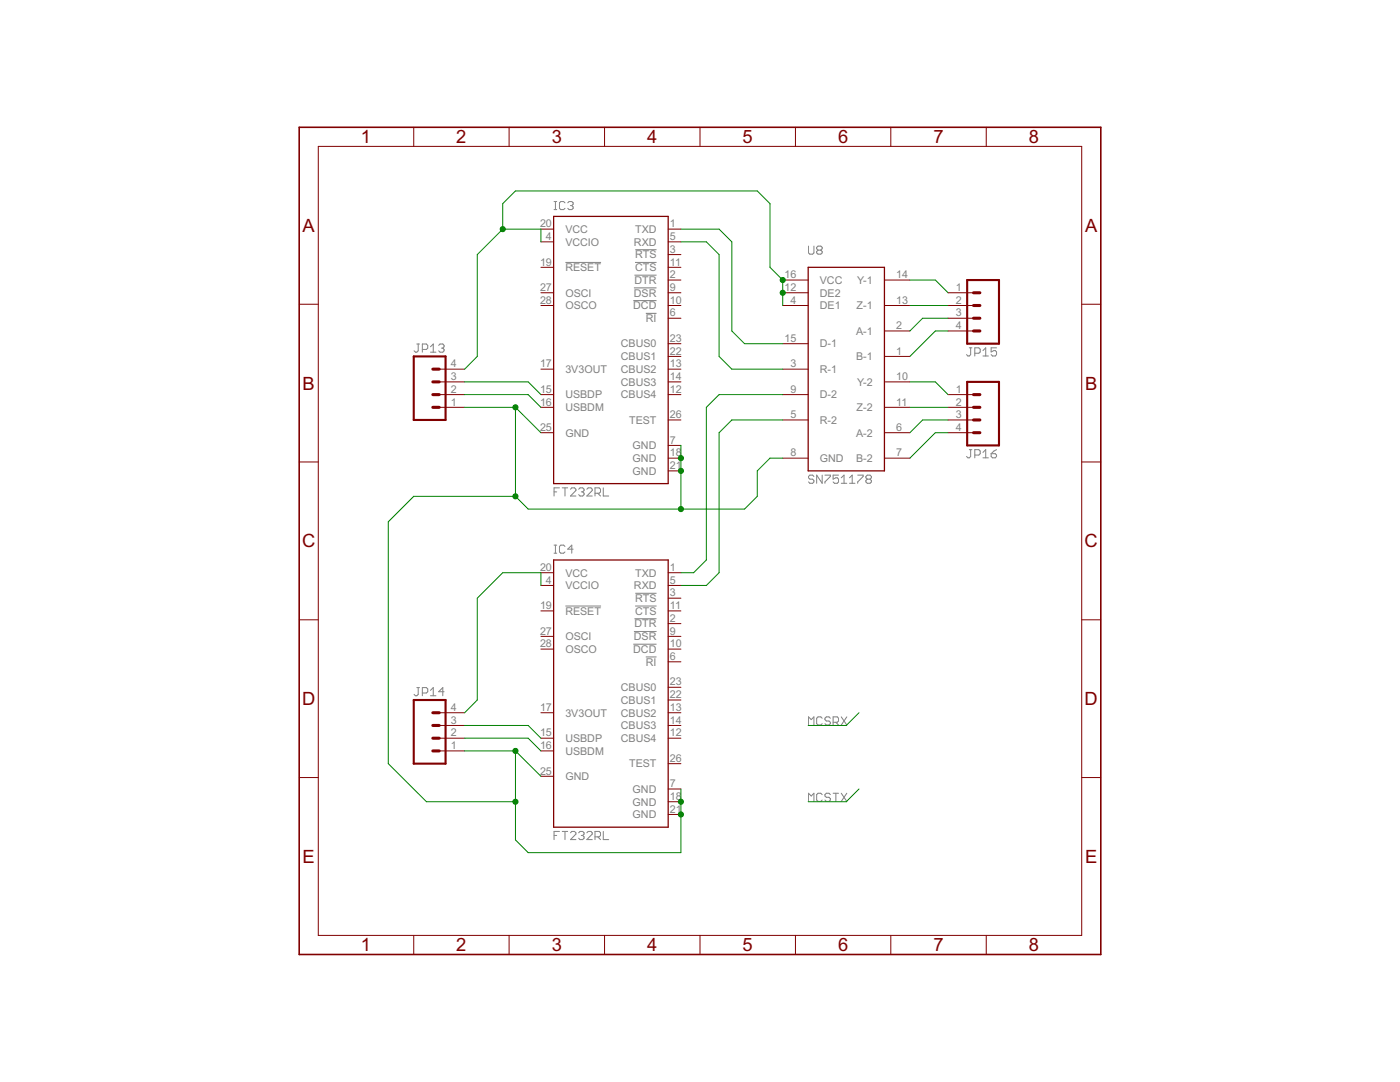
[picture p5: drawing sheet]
<svg xmlns="http://www.w3.org/2000/svg" width="279mm" height="216mm" viewBox="0 0 279 216" stroke-linecap="round" stroke-linejoin="round" font-family="sans-serif">
<g fill="none" stroke="#808080" stroke-width=".2">
<path d="M110.6 41.8h.5M110.6 40.2h.5M110.8 40.2v1.6M112.8 40.5l-.3-.3h-.6l-.2 .3v1.1l.2 .2h.6l.3-.2M112.8 52.4h7.2M113.3 40.5l.3-.3h.5l.3 .3v.2l-.3 .3M113.8 41h.3M114.1 41l.3 .3v.3l-.3 .2h-.5l-.3-.2M126.4 60h4.6M126.5 57.4h4.5M126.6 54.9h4.4M126.7 52.4h4.3"/>
<path d="M126.8 49.8h4.2M161.4 49.1v1.4l.2 .2h.6l.2-.2v-1.4M163.3 49.9l-.3 .3v.3l.3 .2h.5l.3-.2v-.3l-.3-.3M163.3 49.9l-.3-.3v-.2l.3-.3h.5l.3 .3v.2l-.3 .3M163.3 49.9h.5M83.2 68.6h.5M83.5 68.6v1.4l-.3 .3h-.3l-.3-.3M84.3 69.7h.8l.3-.2v-.6l-.3-.3h-.8v1.7M85.9 70.3h1.1M85.9 69.2l.6-.6v1.7M87.5 68.9l.3-.3h.6l.2 .3v.3l-.2 .3M88.1 69.5h.3"/>
<path d="M88.4 69.5l.2 .2v.3l-.2 .3h-.6l-.3-.3M128.9 62.5h2.1M193.4 69.4h.6M193.7 69.4v1.4l-.3 .2h-.2l-.3-.2M194.5 70.5h.8l.3-.3v-.5l-.3-.3h-.8v1.6M196.2 71h1.1M196.2 70l.5-.6v1.6M198.9 69.4h-1.1v.8l.6-.2h.2l.3 .2v.6l-.3 .2h-.5l-.3-.2M110.6 98.1h.5M111.7 97.3h-1.1v1.7M112.2 97.3h1.1M112.8 97.3v1.7"/>
<path d="M113.9 97.6l.2-.3h.6l.2 .3v.3l-1 1.1h1M115.5 97.6l.3-.3h.5l.3 .3v.3l-.3 .2M116 98.1h.3M116.3 98.1l.3 .3v.3l-.3 .3h-.5l-.3-.3M117.1 97.6l.3-.3h.5l.3 .3v.3l-1.1 1.1h1.1M118.7 98.4h.9l.2-.3v-.5l-.2-.3h-.9v1.7M119.3 98.4l.5 .6M120.4 97.3v1.7h1.1M162.4 95.1l-.2-.3h-.6l-.2 .3v.2l.2 .3h.6l.2 .3v.3l-.2 .2h-.6l-.2-.2M164.1 94.8v1.6l-1.1-1.6v1.6M164.6 94.8h1.1v.3l-1.1 1.1v.2M167.3 94.8h-1v.8l.5-.3h.3l.2 .3v.6l-.2 .2h-.6l-.2-.2"/>
<path d="M167.9 96.4h1.1M167.9 95.3l.5-.5v1.6M169.5 96.4h1.1M169.5 95.3l.6-.5v1.6M171.2 94.8h1.1v.3l-1.1 1.1v.2M173.1 95.6l-.3-.3v-.2l.3-.3h.5l.3 .3v.2l-.3 .3M173.1 95.6h.5M173.1 95.6l-.3 .3v.3l.3 .2h.5l.3-.2v-.3l-.3-.3M193.4 89.7h.6M193.7 89.7v1.4l-.3 .3h-.2l-.3-.3M194.5 90.8h.8l.3-.3v-.5l-.3-.3h-.8v1.7M196.2 90.3l.5-.6v1.7"/>
<path d="M196.2 91.4h1.1M197.8 90.5h.8l.3 .3v.3l-.3 .3h-.5l-.3-.3zM198.9 89.7l-1.1 .8M110.6 110.4h.5M110.6 108.8h.5M110.8 108.8v1.6M112.8 109l-.3-.2h-.6l-.2 .2v1.1l.2 .3h.6l.3-.3M114.4 109.6h-1.1l.8-.8v1.6M126.8 118.4h4.2M83.2 137.2h.5M83.5 137.2v1.4l-.3 .2h-.3l-.3-.2M84.3 138.3h.8l.3-.3v-.5l-.3-.3h-.8v1.6"/>
<path d="M85.9 137.8l.6-.6v1.6M85.9 138.8h1.1M88.6 138h-1.1l.9-.8v1.6M112.8 120.9h7.2M126.4 128.5h4.6M126.5 126h4.5M126.6 123.5h4.4M126.7 120.9h4.3M128.9 131.1h2.1M161.4 144.7v-1.7l.5 .6 .5-.6v1.7M161.4 159.9v-1.6l.5 .5 .5-.5v1.6M164.1 143.3l-.3-.3h-.5l-.3 .3v1.1l.3 .3h.5l.3-.3"/>
<path d="M164.1 158.6l-.3-.3h-.5l-.3 .3v1l.3 .3h.5l.3-.3M165.7 143.3l-.3-.3h-.5l-.3 .3v.3l.3 .3h.5l.3 .2v.3l-.3 .3h-.5l-.3-.3M165.7 158.6l-.3-.3h-.5l-.3 .3v.2l.3 .3h.5l.3 .3v.2l-.3 .3h-.5l-.3-.3M166.3 144.1h.8l.2-.2v-.6l-.2-.3h-.8v1.7M166.3 158.3h1M166.8 144.1l.5 .6M166.8 158.3v1.6M167.9 143l1.1 1.7M167.9 158.3l1.1 1.6M169 143l-1.1 1.7M169 158.3l-1.1 1.6M110.6 166.7h.5"/>
<path d="M111.7 165.9h-1.1v1.6M112.2 165.9h1.1M112.8 165.9v1.6M113.9 166.2l.2-.3h.6l.2 .3v.2l-1 1.1h1M115.5 166.2l.3-.3h.5l.3 .3v.2l-.3 .3M116 166.7h.3M116.3 166.7l.3 .3v.3l-.3 .2h-.5l-.3-.2M117.1 166.2l.3-.3h.5l.3 .3v.2l-1.1 1.1h1.1M118.7 167h.9l.2-.3v-.5l-.2-.3h-.9v1.6M119.3 167l.5 .5M120.4 165.9v1.6h1.1"/>
</g>
<path d="M59.7 25.4h160v165.1h-160z" fill="none" stroke="#800000" stroke-width=".32"/>
<g fill="none" stroke="#800000" stroke-width=".2">
<path d="M63.5 29.2h152.4v157.4h-152.4zM82.6 25.4v3.8M101.6 25.4v3.8M120.6 25.4v3.8M139.7 25.4v3.8M158.7 25.4v3.8M177.8 25.4v3.8M196.8 25.4v3.8M107.9 45.7h2.6M107.9 58.4h2.6M107.9 48.3h2.6M107.9 53.3h2.6"/>
<path d="M133.3 45.7h2.6M133.3 58.4h2.6M133.3 48.3h2.6M133.3 50.8h2.6M133.3 53.3h2.6M133.3 55.9h2.6M156.2 58.4h5.1M156.2 55.9h5.1M176.5 55.9h5.1M189.2 58.4h5.1M59.7 60.7h3.8M87.7 73.7h5"/>
<path d="M87.7 78.7h5M87.7 76.2h5M107.9 73.7h2.6M107.9 78.7h2.6M107.9 61h2.6M133.3 73.7h2.6M133.3 78.7h2.6M133.3 61h2.6M133.3 63.5h2.6M133.3 68.6h2.6M133.3 71.1h2.6M133.3 76.2h2.6"/>
<path d="M156.2 73.7h5.1M156.2 78.7h5.1M156.2 61h5.1M156.2 68.6h5.1M176.5 61h5.1M176.5 71.1h5.1M176.5 76.2h5.1M176.5 66h5.1M189.2 78.7h5.1M189.2 61h5.1M189.2 63.5h5.1M189.2 66h5.1"/>
<path d="M215.9 60.7h3.8M59.7 92.2h3.8M87.7 81.3h5M107.9 81.3h2.6M107.9 86.3h2.6M133.3 88.9h2.6M133.3 91.4h2.6M133.3 83.8h2.6M133.3 94h2.6M156.2 91.4h5.1M156.2 83.8h5.1M176.5 81.3h5.1"/>
<path d="M176.5 86.3h5.1M176.5 91.4h5.1M189.2 81.3h5.1M189.2 86.3h5.1M189.2 83.8h5.1M215.9 92.2h3.8M107.9 114.3h2.6M107.9 116.8h2.6M133.3 114.3h2.6M133.3 116.8h2.6M133.3 119.4h2.6M59.7 123.7h3.8"/>
<path d="M107.9 129.5h2.6M107.9 127h2.6M107.9 121.9h2.6M133.3 129.5h2.6M133.3 127h2.6M133.3 121.9h2.6M133.3 124.4h2.6M133.3 132.1h2.6M133.3 137.1h2.6M133.3 139.7h2.6M215.9 123.7h3.8M59.7 155.2h3.8"/>
<path d="M87.7 142.2h5M87.7 147.3h5M87.7 149.8h5M87.7 144.8h5M107.9 142.2h2.6M107.9 147.3h2.6M107.9 149.8h2.6M107.9 154.9h2.6M133.3 142.2h2.6M133.3 147.3h2.6M133.3 157.4h2.6M133.3 144.8h2.6"/>
<path d="M133.3 160h2.6M133.3 152.4h2.6M215.9 155.2h3.8M133.3 162.5h2.6M82.6 186.6v3.9M101.6 186.6v3.9M120.6 186.6v3.9M139.7 186.6v3.9M158.7 186.6v3.9M177.8 186.6v3.9M196.8 186.6v3.9"/>
</g>
<path d="M110.5 43.2h22.8v53.3h-22.8zM161.3 53.3h15.2v40.7h-15.2zM110.5 111.7h22.8v53.4h-22.8z" fill="none" stroke="#800000" stroke-width=".25"/>
<path d="M193 55.9h6.4v12.7h-6.4zM82.6 71.1h6.3v12.7h-6.3zM193 76.2h6.4v12.7h-6.4zM82.6 139.7h6.3v12.7h-6.3z" fill="none" stroke="#800000" stroke-width=".42"/>
<g fill="none" stroke="#800000" stroke-width=".61">
<path d="M194.3 58.4h1.3M86.4 76.2h1.3M86.4 78.7h1.3M86.4 73.7h1.3M194.3 78.7h1.3M194.3 63.5h1.3M194.3 61h1.3M194.3 66h1.3M86.4 81.3h1.3M194.3 81.3h1.3M194.3 83.8h1.3M194.3 86.3h1.3"/>
<path d="M86.4 144.8h1.3M86.4 147.3h1.3M86.4 149.8h1.3M86.4 142.2h1.3"/>
</g>
<g fill="none" stroke="#008000" stroke-width=".2">
<path d="M100.3 45.7h7.6v2.6M100.3 45.7l-5.1 5.1v20.3l-2.5 2.6M100.3 45.7v-5.1l2.6-2.5h48.2l2.6 2.5v12.7l2.5 2.6v5.1M135.9 45.7h7.6l2.5 2.6v17.7l2.6 2.6h7.6M135.9 48.3h5.1l2.5 2.5v20.3l2.5 2.6h10.2M181.6 55.9h5.1l2.5 2.5M92.7 76.2h12.7l2.5 2.5M92.7 78.7h12.7l2.5 2.6M156.2 78.7h-12.7l-2.5 2.6v30.4l-2.6 2.6h-2.5M181.6 76.2h5.1l2.5 2.5M181.6 61h7.6M189.2 66h-2.5l-5.1 5.1"/>
<path d="M189.2 63.5h-5.1l-2.5 2.5M92.7 81.3h10.2M102.9 81.3v17.7M102.9 99h-20.3l-5.1 5.1v48.3l7.6 7.6h17.8M102.9 81.3l5 5M135.9 88.9v12.7M156.2 83.8h-10.2l-2.5 2.5v28l-2.5 2.5h-5.1M156.2 91.4h-2.5l-2.6 2.6v5l-2.5 2.6h-43.2l-2.5-2.6M181.6 81.3h7.6M189.2 83.8h-5.1l-2.5 2.5M189.2 86.3h-2.5l-5.1 5.1M107.9 116.8v-2.5h-7.6l-5.1 5.1v20.3l-2.5 2.5"/>
<path d="M92.7 144.8h12.7l2.5 2.5M92.7 147.3h12.7l2.5 2.5M92.7 149.8h10.2M102.9 149.8l5 5.1M102.9 149.8v17.8l2.5 2.5h30.5v-12.7M171.4 142.2l-2.5 2.6h-7.6M171.4 157.4l-2.5 2.6h-7.6"/>
</g>
<g fill="#008000" stroke="#008000" stroke-width=".2">
<circle cx="100.3" cy="45.7" r=".51"/>
<circle cx="156.2" cy="55.9" r=".51"/>
<circle cx="156.2" cy="58.4" r=".51"/>
<circle cx="102.9" cy="149.8" r=".51"/>
<circle cx="135.9" cy="162.5" r=".51"/>
<circle cx="135.9" cy="160" r=".51"/>
<circle cx="102.9" cy="81.3" r=".51"/>
<circle cx="135.9" cy="94" r=".51"/>
<circle cx="135.9" cy="91.4" r=".51"/>
<circle cx="102.9" cy="99" r=".51"/>
<circle cx="102.9" cy="160" r=".51"/>
<circle cx="135.9" cy="101.6" r=".51"/>
</g>
<g font-size="4.1" fill="#800000">
<text x="72" y="28.6">1</text>
<text x="91.1" y="28.6">2</text>
<text x="110.1" y="28.6">3</text>
<text x="129.2" y="28.6">4</text>
<text x="148.2" y="28.6">5</text>
<text x="167.2" y="28.6">6</text>
<text x="186.3" y="28.6">7</text>
<text x="205.3" y="28.6">8</text>
<text x="60.4" y="46.2">A</text>
<text x="216.5" y="46.2">A</text>
<text x="60.4" y="77.7">B</text>
<text x="216.5" y="77.7">B</text>
<text x="60.3" y="109.2">C</text>
<text x="216.4" y="109.2">C</text>
<text x="60.3" y="140.7">D</text>
<text x="216.4" y="140.7">D</text>
<text x="60.4" y="172.2">E</text>
<text x="216.5" y="172.2">E</text>
<text x="72" y="189.8">1</text>
<text x="91.1" y="189.8">2</text>
<text x="110.1" y="189.8">3</text>
<text x="129.2" y="189.8">4</text>
<text x="148.2" y="189.8">5</text>
<text x="167.2" y="189.8">6</text>
<text x="186.3" y="189.8">7</text>
<text x="205.3" y="189.8">8</text>
</g>
<g font-size="2.4" fill="#808080">
<text x="107.8" y="45.4">20</text>
<text x="109" y="47.9">4</text>
<text x="112.8" y="46.5">VCC</text>
<text x="126.8" y="46.5">TXD</text>
<text x="133.7" y="45.4">1</text>
<text x="133.7" y="47.9">5</text>
<text x="107.8" y="53">19</text>
<text x="112.8" y="49">VCCIO</text>
<text x="126.5" y="49">RXD</text>
<text x="126.8" y="51.6">RTS</text>
<text x="133.7" y="50.4">3</text>
<text x="133.7" y="53">11</text>
<text x="107.8" y="58.1">27</text>
<text x="112.8" y="59.2">OSCI</text>
<text x="112.8" y="54.1">RESET</text>
<text x="126.5" y="59.2">DSR</text>
<text x="126.6" y="56.6">DTR</text>
<text x="126.7" y="54.1">CTS</text>
<text x="133.7" y="55.5">2</text>
<text x="133.7" y="58.1">9</text>
<text x="156.6" y="55.5">16</text>
<text x="156.6" y="58.1">12</text>
<text x="163.6" y="56.6">VCC</text>
<text x="163.6" y="59.2">DE2</text>
<text x="171.1" y="56.6">Y-1</text>
<text x="178.9" y="55.5">14</text>
<text x="190.8" y="58.1">1</text>
<text x="107.8" y="60.6">28</text>
<text x="112.8" y="61.7">OSCO</text>
<text x="126.4" y="61.7">DCD</text>
<text x="128.9" y="64.3">RI</text>
<text x="133.7" y="60.6">10</text>
<text x="133.7" y="63.1">6</text>
<text x="157.8" y="60.6">4</text>
<text x="163.6" y="61.7">DE1</text>
<text x="171" y="61.7">Z-1</text>
<text x="178.9" y="60.6">13</text>
<text x="178.9" y="65.7">2</text>
<text x="190.8" y="60.6">2</text>
<text x="190.8" y="63.1">3</text>
<text x="190.8" y="65.7">4</text>
<text x="123.9" y="69.3">CBUS0</text>
<text x="123.9" y="71.9">CBUS1</text>
<text x="133.7" y="68.2">23</text>
<text x="133.7" y="70.8">22</text>
<text x="156.6" y="68.2">15</text>
<text x="163.6" y="69.3">D-1</text>
<text x="170.9" y="66.8">A-1</text>
<text x="170.9" y="71.9">B-1</text>
<text x="178.9" y="70.8">1</text>
<text x="90" y="75.8">3</text>
<text x="90" y="73.3">4</text>
<text x="107.8" y="73.3">17</text>
<text x="112.8" y="74.4">3V3OUT</text>
<text x="123.9" y="74.4">CBUS2</text>
<text x="123.9" y="77">CBUS3</text>
<text x="133.7" y="73.3">13</text>
<text x="133.7" y="75.8">14</text>
<text x="157.8" y="73.3">3</text>
<text x="163.6" y="74.4">R-1</text>
<text x="171.1" y="77">Y-2</text>
<text x="178.9" y="75.8">10</text>
<text x="90" y="80.9">1</text>
<text x="90" y="78.4">2</text>
<text x="107.8" y="78.4">15</text>
<text x="107.8" y="80.9">16</text>
<text x="112.8" y="79.5">USBDP</text>
<text x="112.8" y="82">USBDM</text>
<text x="123.9" y="79.5">CBUS4</text>
<text x="133.7" y="78.4">12</text>
<text x="133.7" y="83.5">26</text>
<text x="157.8" y="78.4">9</text>
<text x="157.8" y="83.5">5</text>
<text x="163.6" y="79.5">D-2</text>
<text x="171" y="82">Z-2</text>
<text x="178.9" y="80.9">11</text>
<text x="190.8" y="78.4">1</text>
<text x="190.8" y="80.9">2</text>
<text x="190.8" y="83.5">3</text>
<text x="107.8" y="86">25</text>
<text x="112.8" y="87.1">GND</text>
<text x="125.6" y="84.6">TEST</text>
<text x="126.2" y="89.6">GND</text>
<text x="133.7" y="88.5">7</text>
<text x="163.6" y="84.6">R-2</text>
<text x="170.9" y="87.1">A-2</text>
<text x="178.9" y="86">6</text>
<text x="190.8" y="86">4</text>
<text x="126.2" y="92.2">GND</text>
<text x="126.2" y="94.7">GND</text>
<text x="133.7" y="91.1">18</text>
<text x="133.7" y="93.6">21</text>
<text x="157.8" y="91.1">8</text>
<text x="163.6" y="92.2">GND</text>
<text x="170.9" y="92.2">B-2</text>
<text x="178.9" y="91.1">7</text>
<text x="107.8" y="113.9">20</text>
<text x="133.7" y="113.9">1</text>
<text x="109" y="116.5">4</text>
<text x="112.8" y="115">VCC</text>
<text x="112.8" y="117.6">VCCIO</text>
<text x="126.5" y="117.6">RXD</text>
<text x="126.8" y="115">TXD</text>
<text x="133.7" y="116.5">5</text>
<text x="133.7" y="119">3</text>
<text x="107.8" y="121.5">19</text>
<text x="112.8" y="122.7">RESET</text>
<text x="126.6" y="125.2">DTR</text>
<text x="126.7" y="122.7">CTS</text>
<text x="126.8" y="120.1">RTS</text>
<text x="133.7" y="121.5">11</text>
<text x="133.7" y="124.1">2</text>
<text x="107.8" y="129.2">28</text>
<text x="107.8" y="126.6">27</text>
<text x="112.8" y="130.3">OSCO</text>
<text x="112.8" y="127.7">OSCI</text>
<text x="126.4" y="130.3">DCD</text>
<text x="126.5" y="127.7">DSR</text>
<text x="133.7" y="126.6">9</text>
<text x="133.7" y="129.2">10</text>
<text x="133.7" y="131.7">6</text>
<text x="123.9" y="137.9">CBUS0</text>
<text x="128.9" y="132.8">RI</text>
<text x="133.7" y="136.8">23</text>
<text x="90" y="141.9">4</text>
<text x="107.8" y="141.9">17</text>
<text x="112.8" y="143">3V3OUT</text>
<text x="123.9" y="140.4">CBUS1</text>
<text x="123.9" y="143">CBUS2</text>
<text x="133.7" y="139.3">22</text>
<text x="133.7" y="141.9">13</text>
<text x="90" y="149.5">1</text>
<text x="90" y="146.9">2</text>
<text x="90" y="144.4">3</text>
<text x="107.8" y="146.9">15</text>
<text x="107.8" y="149.5">16</text>
<text x="112.8" y="148.1">USBDP</text>
<text x="123.9" y="145.5">CBUS3</text>
<text x="123.9" y="148.1">CBUS4</text>
<text x="133.7" y="144.4">14</text>
<text x="133.7" y="146.9">12</text>
<text x="107.8" y="154.6">25</text>
<text x="112.8" y="150.6">USBDM</text>
<text x="112.8" y="155.7">GND</text>
<text x="125.6" y="153.1">TEST</text>
<text x="133.7" y="152">26</text>
<text x="126.2" y="158.2">GND</text>
<text x="126.2" y="160.7">GND</text>
<text x="133.7" y="157.1">7</text>
<text x="133.7" y="159.6">18</text>
<text x="126.2" y="163.3">GND</text>
<text x="133.7" y="162.2">21</text>
</g>
</svg>
